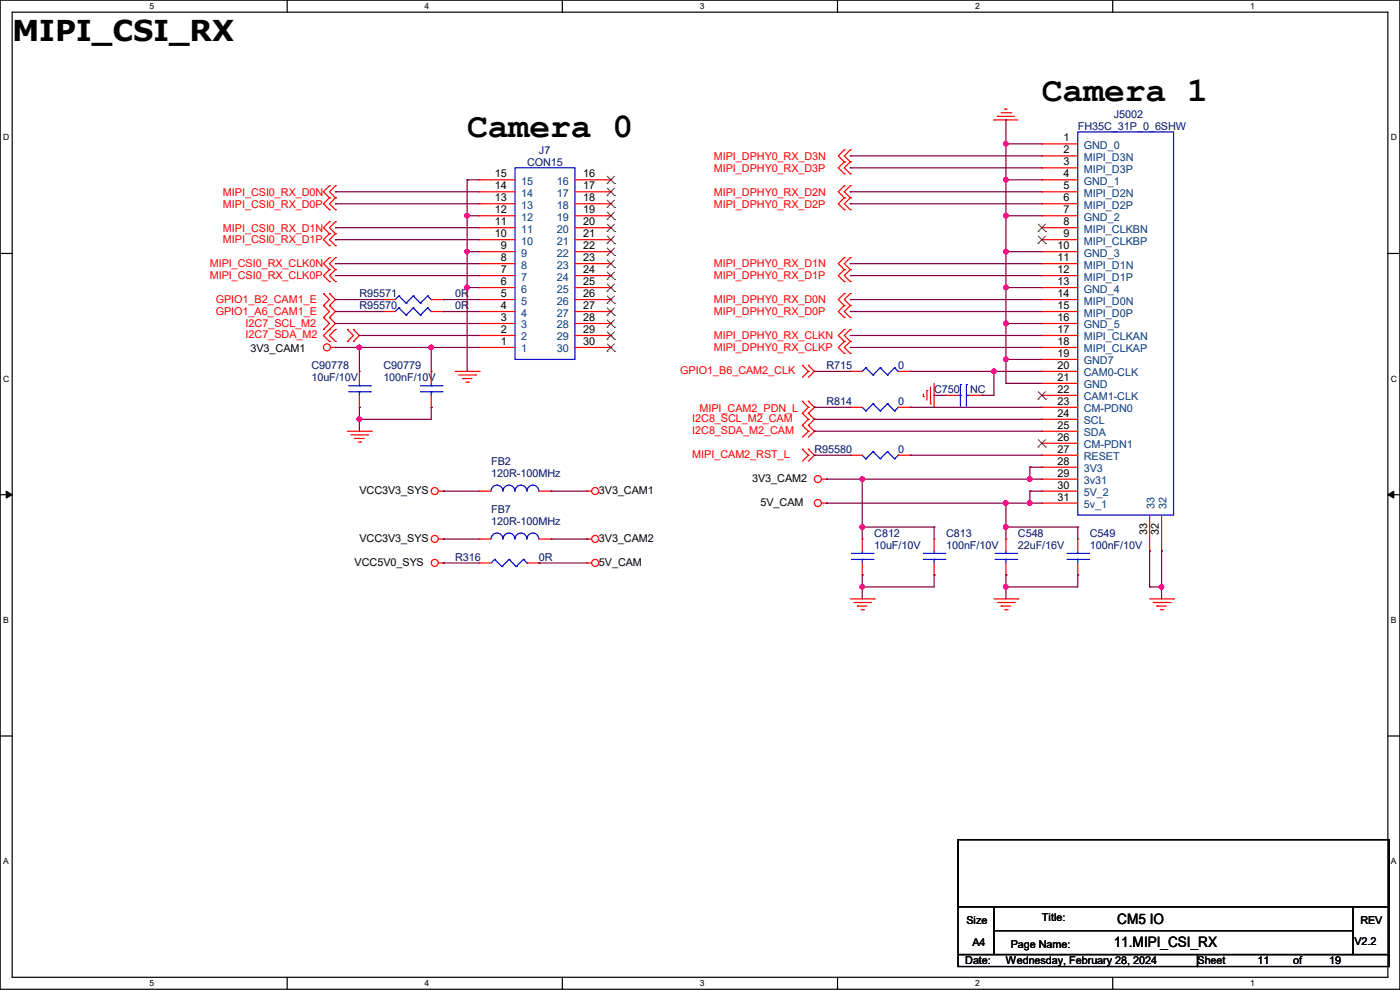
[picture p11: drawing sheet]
<svg xmlns="http://www.w3.org/2000/svg" width="297mm" height="210mm" viewBox="0 0 297 210" stroke-linecap="round" stroke-linejoin="round" font-family="sans-serif">
<g fill="none" stroke="#000" stroke-width=".25">
<path d="M0 0h297v209.8h-297zM2.6 2.6h291.8v204.7h-291.8zM60.9 0v2.6M119.3 0v2.6M177.7 0v2.6M236.1 0v2.6M0 53.8h2.6M294.4 53.8h2.6M0 104.9h2.6M294.4 104.9h2.6M0 156.1h2.6M294.4 156.1h2.6"/>
<path d="M203.2 178.1h91.5v14.2h-91.5zM203.2 192.3h7.7v10.2h-7.7zM210.9 192.3h76.2v5.1h-76.2zM210.9 197.4h76.2v5.1h-76.2zM287.1 192.3h7.6v10.2h-7.6zM60.9 207.3v2.5M119.3 207.3v2.5M177.7 207.3v2.5M203.2 202.5h50.8v2.5h-50.8zM236.1 207.3v2.5M254 202.5h40.7v2.5h-40.7z"/>
</g>
<path d="M1.3 104.2l1.3 .7-1.3 .8zM294.4 104.9l1.3-.7v1.5z" fill="#000"/>
<path d="M1.3 104.2l1.3 .7-1.3 .8zM294.4 104.9l1.3-.7v1.5z" fill="none" stroke="#000" stroke-width=".21"/>
<g fill="none" stroke="#f00" stroke-width=".25">
<path d="M69.9 39.4h.1M69.9 39.4l-1.3 1.3 1.3 1.3M71.2 39.4h.1M71.2 39.4l-1.3 1.3 1.3 1.3M101.6 38.1h.1M101.6 38.1h7.7M122 38.1h7.6M129.6 38.1h.1M179.1 31.8h.1M179.1 34.3h.1M179.1 36.9h.1M179.1 39.4h.1"/>
<path d="M179.1 31.8l-1.3 1.3 1.3 1.2M179.1 34.3l-1.3 1.3 1.3 1.3M179.1 39.4l-1.3 1.3 1.3 1.3M180.4 31.8h.1M180.4 34.3h.1M180.4 36.9h.1M180.4 39.4h.1M180.4 31.8l-1.3 1.3 1.3 1.2M180.4 34.3l-1.3 1.3 1.3 1.3M180.4 39.4l-1.3 1.3 1.3 1.3M210.9 25.4h.1M210.9 25.4h5"/>
<path d="M211.6 24.7h.1M211.6 24.7h3.6M212.4 23.9h2M213.1 23.2h.1M213.1 23.2h.6M214.4 23.9h.1M221 30.5h.1M221 33.1h.1M221 35.6h.1M221 38.1h.1M221 38.1h7.6M221 30.5h7.6"/>
<path d="M221 33.1h7.6M221 35.6h7.6M69.9 42h.1M69.9 44.5h.1M69.9 47h.1M69.9 49.6h.1M69.9 52.1h.1M69.9 54.7h.1M69.9 57.2h.1M69.9 59.7h.1M69.9 42l-1.3 1.2 1.3 1.3M69.9 47l-1.3 1.3 1.3 1.3"/>
<path d="M69.9 49.6l-1.3 1.2 1.3 1.3M69.9 54.7l-1.3 1.2 1.3 1.3M69.9 57.2l-1.3 1.3 1.3 1.2M71.2 42h.1M71.2 44.5h.1M71.2 47h.1M71.2 49.6h.1M71.2 52.1h.1M71.2 54.7h.1M71.2 57.2h.1M71.2 59.7h.1M71.2 42l-1.3 1.2 1.3 1.3"/>
<path d="M71.2 47l-1.3 1.3 1.3 1.3M71.2 49.6l-1.3 1.2 1.3 1.3M71.2 54.7l-1.3 1.2 1.3 1.3M71.2 57.2l-1.3 1.3 1.3 1.2M101.6 58.5h.1M101.6 55.9h.1M101.6 53.4h.1M101.6 50.8h.1M101.6 48.3h.1M101.6 45.8h.1M101.6 43.2h.1M101.6 40.7h.1"/>
<path d="M101.6 58.5h7.7M101.6 55.9h7.7M101.6 53.4h7.7M101.6 50.8h7.7M101.6 48.3h7.7M101.6 45.8h7.7M101.6 43.2h7.7M101.6 40.7h7.7M122 58.5h7.6M122 55.9h7.6M122 53.4h7.6M122 50.8h7.6"/>
<path d="M122 48.3h7.6M122 45.8h7.6M122 43.2h7.6M122 40.7h7.6M129.6 40.7h.1M129.6 43.2h.1M129.6 45.8h.1M129.6 48.3h.1M129.6 50.8h.1M129.6 53.4h.1M129.6 55.9h.1M129.6 58.5h.1"/>
<path d="M179.1 42h.1M179.1 44.5h.1M179.1 54.7h.1M179.1 57.2h.1M179.1 59.7h.1M179.1 42l-1.3 1.2 1.3 1.3M179.1 54.7l-1.3 1.2 1.3 1.3M179.1 57.2l-1.3 1.3 1.3 1.2M180.4 42h.1M180.4 44.5h.1M180.4 54.7h.1M180.4 57.2h.1"/>
<path d="M180.4 59.7h.1M180.4 42l-1.3 1.2 1.3 1.3M180.4 54.7l-1.3 1.2 1.3 1.3M180.4 57.2l-1.3 1.3 1.3 1.2M221 45.8h.1M221 40.7h.1M221 43.2h.1M221 48.3h.1M221 50.8h.1M221 53.4h.1M221 55.9h.1M221 58.5h.1"/>
<path d="M221 58.5h7.6M221 55.9h7.6M221 53.4h7.6M221 50.8h7.6M221 48.3h7.6M221 45.8h7.6M221 43.2h7.6M221 40.7h7.6M68.6 64.8h.1M68.6 62.3h.1M68.6 67.4h.1M68.6 69.9h.1"/>
<path d="M68.6 62.3l1.3 1.2-1.3 1.3M68.6 64.8l1.3 1.3-1.3 1.3M68.6 67.4l1.3 1.2-1.3 1.3M69.9 62.3h.1M69.9 64.8h.1M69.9 67.4h.1M69.9 69.9h.1M69.9 72.4h.1M69.9 62.3l1.3 1.2-1.3 1.3M69.9 64.8l1.3 1.3-1.3 1.3M69.9 67.4l1.3 1.2-2.6 2.6 1.3 1.2M70.1 73.7h1.1"/>
<path d="M71.2 73.7h.1M71.2 72.4h.1M71.2 69.9h.1M71.2 69.9l-1.3 1.3 1.3 1.2M73.7 72.4h.1M73.7 69.9h.1M73.7 69.9l1.3 1.3-1.3 1.2M75 69.9h.1M75 72.4h.1M75 69.9l1.2 1.3-1.2 1.2M76.2 78.8h.1M76.2 78.8v2.5"/>
<path d="M81.3 63.5h.1M81.3 66.1h.1M81.3 63.5h2.6M81.3 66.1h2.6M91.5 78.8h.1M91.5 63.5h2.5M91.5 78.8v2.5M91.5 66.1h2.5M94 63.5h.1M94 66.1h.1M96.6 78.8h5M97.3 79.5h3.6"/>
<path d="M100.9 79.5h.1M101.6 78.8h.1M101.6 73.7h.1M101.6 71.2h.1M101.6 68.6h.1M101.6 66.1h.1M101.6 63.5h.1M101.6 61h.1M101.6 73.7h7.7M101.6 63.5h7.7M101.6 71.2h7.7M101.6 68.6h7.7"/>
<path d="M101.6 66.1h7.7M101.6 61h7.7M122 73.7h7.6M122 63.5h7.6M122 71.2h7.6M122 68.6h7.6M122 66.1h7.6M122 61h7.6M129.6 61h.1M129.6 63.5h.1M129.6 66.1h.1M129.6 68.6h.1"/>
<path d="M129.6 71.2h.1M129.6 73.7h.1M170.2 77.5h.1M170.2 77.5l1.3 1.3M171.5 78.8h.1M171.5 77.5h.1M171.5 78.8l-1.3 1.3M171.5 77.5l1.3 1.3M172.8 78.8h.1M172.8 78.8l-1.3 1.3M179.1 62.3h.1M179.1 64.8h.1"/>
<path d="M179.1 67.4h.1M179.1 69.9h.1M179.1 72.4h.1M179.1 75h.1M179.1 72.4l-1.3 1.3 1.3 1.3M179.1 62.3l-1.3 1.2 1.3 1.3M179.1 64.8l-1.3 1.3 1.3 1.3M179.1 69.9l-1.3 1.3 1.3 1.2M180.4 62.3h.1M180.4 64.8h.1M180.4 67.4h.1M180.4 69.9h.1"/>
<path d="M180.4 72.4h.1M180.4 75h.1M180.4 78.8h.1M180.4 78.8h2.5M180.4 69.9l-1.3 1.3 1.3 1.2M180.4 62.3l-1.3 1.2 1.3 1.3M180.4 64.8l-1.3 1.3 1.3 1.3M180.4 72.4l-1.3 1.3 1.3 1.3M190.5 78.8h2.6M193.1 78.8h.1M221 61h.1M221 63.5h.1"/>
<path d="M221 66.1h.1M221 68.6h.1M221 71.2h.1M221 73.7h.1M221 76.2h.1M221 78.8h.1M221 73.7h7.6M221 78.8h7.6M221 63.5h7.6M221 71.2h7.6M221 68.6h7.6M221 66.1h7.6"/>
<path d="M221 61h7.6M221 76.2h7.6M73.7 91.5h5.1M74.5 92.2h3.5M75.2 93h.1M75.2 93h2.1M76 93.8h.5M76.2 86.4h.1M76.2 83.9v2.5M76.5 93.8h.1M78 92.2h.1M78.8 91.5h.1"/>
<path d="M91.5 86.4h.1M91.5 83.9v2.5M98.1 80.3h.1M98.1 80.3h2M98.8 81.1h.6M99.4 81.1h.1M170.2 85.1h.1M170.2 87.7h.1M170.2 90.2h.1M170.2 95.3h.1M170.2 85.1l1.3 1.3M170.2 87.7l1.3 1.2"/>
<path d="M170.2 90.2l1.3 1.3M170.2 95.3l1.3 1.3M171.5 86.4h.1M171.5 85.1h.1M171.5 88.9h.1M171.5 87.7h.1M171.5 91.5h.1M171.5 90.2h.1M171.5 96.6h.1M171.5 95.3h.1M171.5 86.4l-1.3 1.3M171.5 85.1l1.3 1.3"/>
<path d="M171.5 88.9l-1.3 1.3M171.5 87.7l1.3 1.2M171.5 91.5l-1.3 1.3M171.5 90.2l1.3 1.3M171.5 96.6l-1.3 1.2M171.5 95.3l1.3 1.3M172.8 86.4h.1M172.8 88.9h.1M172.8 91.5h.1M172.8 96.6h.1M172.8 86.4l-1.3 1.3M172.8 88.9l-1.3 1.3"/>
<path d="M172.8 91.5l-1.3 1.3M172.8 96.6l-1.3 1.2M180.4 86.4h.1M180.4 96.6h.1M180.4 86.4h2.5M180.4 96.6h2.5M190.5 86.4h2.6M190.5 96.6h2.6M193.1 86.4h.1M193.1 96.6h.1M195.9 84.1h.1M195.9 83.6v.5"/>
<path d="M196.6 82.8h.1M196.6 82.8v2.1M197.4 85.6h.1M197.4 82.1v3.5M198.2 86.4h.1M198.2 81.3v5.1M200.7 83.9h.1M200.7 83.9h2.5M205.8 83.9h2.5M208.3 83.9h.1M221 81.3h.1M221 83.9h.1"/>
<path d="M221 86.4h.1M221 88.9h.1M221 91.5h.1M221 94h.1M221 96.6h.1M221 99.1h.1M221 91.5h7.6M221 83.9h7.6M221 86.4h7.6M221 96.6h7.6M221 81.3h7.6M221 88.9h7.6"/>
<path d="M221 94h7.6M221 99.1h7.6M93 104.2h1M93 119.4h1M93 114.3h1M94 104.2h.1M94 119.4h.1M94 114.3h.1M101.6 104.2h.1M101.6 119.4h.1M101.6 114.3h.1M101.6 104.2h2.6"/>
<path d="M101.6 119.4h2.6M101.6 114.3h2.6M111.8 119.4h2.5M114.3 119.4h.1M114.3 104.2h2.6M114.3 114.3h2.6M116.9 104.2h.1M116.9 114.3h.1M124.5 119.4h.1M124.5 104.2h.1M124.5 114.3h.1M124.5 104.2h1"/>
<path d="M124.5 119.4h1M124.5 114.3h1M174.3 101.6h1M174.3 106.7h1M175.3 101.6h.1M175.3 106.7h.1M182.9 114.3h.1M182.9 114.3v2.6M182.9 119.4v2.6M198.2 114.3h.1M198.2 114.3v2.6M198.2 119.4v2.6"/>
<path d="M213.4 114.3h.1M213.4 114.3v2.6M213.4 119.4v2.6M221 101.6h.1M221 104.2h.1M221 106.7h.1M221 104.2h7.6M221 101.6h7.6M221 106.7h7.6M228.6 114.3h.1M228.6 114.3v2.6M228.6 119.4v2.6"/>
<path d="M243.9 116.9h.1M243.9 109.3v7.6M246.4 116.9h.1M246.4 109.3v7.6M180.4 127h5.1M181.1 127.8h3.6M181.9 128.6h.1M181.9 128.6h2M182.7 129.3h.5M182.9 122h.1M183.2 129.3h.1M184.7 127.8h.1"/>
<path d="M185.5 127h.1M198.2 122h.1M210.9 127h5M211.6 127.8h3.6M212.4 128.6h.1M212.4 128.6h2M213.1 129.3h.6M213.4 122h.1M213.7 129.3h.1M215.2 127.8h.1M215.9 127h.1M228.6 122h.1"/>
<path d="M243.9 127h5.1M244.6 127.8h3.6M245.4 128.6h.1M245.4 128.6h2M246.2 129.3h.5M246.7 129.3h.1M248.2 127.8h.1M249 127h.1"/>
<circle cx="69.4" cy="73.7" r=".74"/>
<circle cx="92.2" cy="104.2" r=".74"/>
<circle cx="92.2" cy="114.3" r=".74"/>
<circle cx="92.2" cy="119.4" r=".74"/>
<circle cx="126.3" cy="114.3" r=".74"/>
<circle cx="126.3" cy="104.2" r=".74"/>
<circle cx="126.3" cy="119.4" r=".74"/>
<circle cx="173.5" cy="101.6" r=".74"/>
<circle cx="173.5" cy="106.7" r=".74"/>
</g>
<g fill="none" stroke="#00f" stroke-width=".25">
<path d="M109.3 35.6h12.7v40.6h-12.7zM228.6 28h20.4v81.3h-20.4zM84.6 62.8h.1M84.6 65.3h.1M84.6 62.8l-.7 .7M84.6 62.8l1.5 1.5M84.6 65.3l-.7 .8M84.6 65.3l1.5 1.5M86.1 64.3h.1M86.1 66.8h.1M87.7 62.8h.1M87.7 65.3h.1"/>
<path d="M87.7 62.8l-1.6 1.5M87.7 62.8l1.5 1.5M87.7 65.3l-1.6 1.5M87.7 65.3l1.5 1.5M89.2 64.3h.1M89.2 66.8h.1M90.7 62.8h.1M90.7 65.3h.1M90.7 62.8l-1.5 1.5M90.7 62.8l.8 .7M90.7 65.3l-1.5 1.5M90.7 65.3l.8 .8"/>
<path d="M91.5 63.5h.1M91.5 66.1h.1M183.7 78h.1M183.7 78l-.8 .8M183.7 78l1.5 1.5M185.2 79.5h.1M186.7 78h.1M186.7 78l-1.5 1.5M186.7 78l1.6 1.5M188.3 79.5h.1M189.8 78h.1M189.8 78l-1.5 1.5"/>
<path d="M189.8 78l.7 .8M190.5 78.8h.1M74 83.1h4.5M74 81.8h4.5M76.2 81.8h.1M76.2 83.1h.1M76.2 81.3v.5M76.2 83.1v.8M78.5 83.1h.1M78.5 81.8h.1M89.2 83.1h4.6M89.2 81.8h4.6"/>
<path d="M91.5 81.8h.1M91.5 83.1h.1M91.5 81.3v.5M91.5 83.1v.8M93.8 83.1h.1M93.8 81.8h.1M182.9 86.4l.8 .8M182.9 96.6l.8 .7M183.7 87.2h.1M183.7 97.3h.1M185.2 85.6h.1M185.2 95.8h.1"/>
<path d="M185.2 85.6l-1.5 1.6M185.2 85.6l1.5 1.6M185.2 95.8l-1.5 1.5M185.2 95.8l1.5 1.5M186.7 87.2h.1M186.7 97.3h.1M188.3 85.6h.1M188.3 95.8h.1M188.3 85.6l-1.6 1.6M188.3 85.6l1.5 1.6M188.3 95.8l-1.6 1.5M188.3 95.8l1.5 1.5"/>
<path d="M189.8 87.2h.1M189.8 97.3h.1M190.5 86.4h.1M190.5 96.6h.1M190.5 86.4l-.7 .8M190.5 96.6l-.7 .7M203.2 83.9h.6M203.8 83.9h.1M203.8 81.6h.1M203.8 81.6v4.5M205 81.6h.1M205 83.9h.1"/>
<path d="M205 83.9h.8M205 81.6v4.5M104.2 104.2a1.25 1.25 0 0 1 1.2-1.3 1.25 1.25 0 0 1 1.3 1.3M104.2 114.3a1.25 1.25 0 0 1 1.2-1.2 1.25 1.25 0 0 1 1.3 1.2M104.9 118.7h.1M104.9 118.7l-.7 .7M104.9 118.7l1.6 1.5M106.7 104.2a1.25 1.25 0 0 1 1.3-1.3 1.25 1.25 0 0 1 1.2 1.3M106.7 114.3a1.25 1.25 0 0 1 1.3-1.2 1.25 1.25 0 0 1 1.2 1.2M108 118.7h.1M108 118.7l-1.5 1.5M108 118.7l1.5 1.5"/>
<path d="M109.3 104.2a1.25 1.25 0 0 1 1.2-1.3 1.25 1.25 0 0 1 1.3 1.3M109.3 114.3a1.25 1.25 0 0 1 1.2-1.2 1.25 1.25 0 0 1 1.3 1.2M111 118.7h.1M111 118.7l-1.5 1.5M111 118.7l.8 .7M111.8 104.2a1.25 1.25 0 0 1 1.3-1.3 1.25 1.25 0 0 1 1.2 1.3M111.8 119.4h.1M111.8 114.3a1.25 1.25 0 0 1 1.3-1.2 1.25 1.25 0 0 1 1.2 1.2M180.6 118.7h4.6M180.6 117.4h4.6M182.9 117.4h.1M182.9 118.7h.1"/>
<path d="M182.9 116.9v.5M182.9 118.7v.7M185.2 118.7h.1M185.2 117.4h.1M195.9 118.7h4.5M195.9 117.4h4.5M198.2 117.4h.1M198.2 118.7h.1M198.2 116.9v.5M198.2 118.7v.7M200.4 118.7h.1M200.4 117.4h.1"/>
<path d="M211.1 118.7h4.6M211.1 117.4h4.6M213.4 117.4h.1M213.4 118.7h.1M213.4 116.9v.5M213.4 118.7v.7M215.7 118.7h.1M215.7 117.4h.1M226.4 118.7h4.5M226.4 117.4h4.5M228.6 117.4h.1M228.6 118.7h.1"/>
<path d="M228.6 116.9v.5M228.6 118.7v.7M230.9 118.7h.1M230.9 117.4h.1M106.5 120.2h.1M109.5 120.2h.1"/>
</g>
<g fill="none" stroke="#804000" stroke-width=".21">
<path d="M128.8 38.9h.1M128.8 37.4l1.6 1.5M128.8 39.9l1.6 1.6M130.3 37.4l-1.5 1.5M130.3 39.9l-1.5 1.6M130.4 38.9h.1M128.8 41.5h.1M128.8 44h.1M128.8 46.6h.1M128.8 49.1h.1M128.8 51.6h.1M128.8 54.2h.1"/>
<path d="M128.8 56.7h.1M128.8 59.3h.1M128.8 42.5l1.6 1.5M128.8 45l1.6 1.6M128.8 47.5l1.6 1.6M128.8 50.1l1.6 1.5M128.8 52.6l1.6 1.6M128.8 55.2l1.6 1.5M128.8 57.7l1.6 1.6M130.3 42.5l-1.5 1.5M130.3 45l-1.5 1.6M130.3 47.5l-1.5 1.6"/>
<path d="M130.3 50.1l-1.5 1.5M130.3 52.6l-1.5 1.6M130.3 55.2l-1.5 1.5M130.3 57.7l-1.5 1.6M130.4 41.5h.1M130.4 44h.1M130.4 46.6h.1M130.4 49.1h.1M130.4 51.6h.1M130.4 54.2h.1M130.4 56.7h.1M130.4 59.3h.1"/>
<path d="M220.2 49.1h.1M220.2 51.6h.1M220.3 47.5l1.5 1.6M220.3 50.1l1.5 1.5M221.8 47.5l-1.6 1.6M221.8 50.1l-1.6 1.5M221.8 49.1h.1M221.8 51.6h.1M128.8 61.8h.1M128.8 64.3h.1M128.8 66.9h.1M128.8 69.4h.1"/>
<path d="M128.8 72h.1M128.8 74.5h.1M128.8 60.2l1.6 1.6M128.8 62.8l1.6 1.5M128.8 65.3l1.6 1.6M128.8 67.9l1.6 1.5M128.8 70.4l1.6 1.6M128.8 72.9l1.6 1.6M130.3 60.2l-1.5 1.6M130.3 62.8l-1.5 1.5M130.3 65.3l-1.5 1.6M130.3 67.9l-1.5 1.5"/>
<path d="M130.3 70.4l-1.5 1.6M130.3 72.9l-1.5 1.6M130.4 61.8h.1M130.4 64.3h.1M130.4 66.9h.1M130.4 69.4h.1M130.4 72h.1M130.4 74.5h.1M220.2 84.7h.1M220.2 94.8h.1M220.3 83.1l1.5 1.6M220.3 93.3l1.5 1.5"/>
<path d="M221.8 83.1l-1.6 1.6M221.8 93.3l-1.6 1.5M221.8 84.7h.1M221.8 94.8h.1"/>
</g>
<path d="M99.1 38.1h.1M99.1 38.1v15.3M99.1 38.1h2.5M71.2 40.7h.1M71.2 43.2h.1M71.2 40.7h30.4M71.2 43.2h30.4M99.1 45.8h.1M99.1 45.8h2.5" fill="none" stroke="#800040" stroke-width=".25"/>
<circle cx="99.1" cy="45.7" r=".49" fill="#f0f"/>
<circle cx="99.1" cy="45.7" r=".49" fill="none" stroke="#f0f" stroke-width=".25"/>
<path d="M71.2 48.3h.1M71.2 50.8h.1M71.2 48.3h30.4M71.2 50.8h30.4M99.1 53.4h.1M99.1 53.4v7.6" fill="none" stroke="#800040" stroke-width=".25"/>
<circle cx="99.1" cy="61" r=".49" fill="#f0f"/>
<circle cx="99.1" cy="61" r=".49" fill="none" stroke="#f0f" stroke-width=".25"/>
<circle cx="99.1" cy="53.4" r=".49" fill="#f0f"/>
<circle cx="99.1" cy="53.4" r=".49" fill="none" stroke="#f0f" stroke-width=".25"/>
<g fill="none" stroke="#800040" stroke-width=".25">
<path d="M213.4 25.4h.1M213.4 25.4v5.1M71.2 55.9h.1M71.2 58.5h.1M71.2 55.9h30.4M71.2 58.5h30.4M99.1 53.4h.1M99.1 53.4h2.5M71.2 68.6h.1M71.2 73.7h.1M71.2 68.6h30.4M71.2 73.7h5"/>
<path d="M76.2 71.2h.1M76.2 71.2h25.4M99.1 61h.1M99.1 61v17.8M99.1 61h2.5M94 104.2h.1M94 104.2h7.6"/>
</g>
<circle cx="213.4" cy="30.5" r=".49" fill="#f0f"/>
<circle cx="213.4" cy="30.5" r=".49" fill="none" stroke="#f0f" stroke-width=".25"/>
<path d="M180.4 33.1h.1M180.4 35.6h.1M180.4 33.1h40.6M180.4 35.6h40.6M213.4 30.5h.1M213.4 38.1h.1M213.4 30.5h7.6M213.4 30.5v7.6M213.4 38.1h7.6" fill="none" stroke="#800040" stroke-width=".25"/>
<circle cx="213.4" cy="38.1" r=".49" fill="#f0f"/>
<circle cx="213.4" cy="38.1" r=".49" fill="none" stroke="#f0f" stroke-width=".25"/>
<path d="M213.4 38.1h.1M213.4 38.1v15.3M180.4 40.7h.1M180.4 43.2h.1M180.4 40.7h40.6M180.4 43.2h40.6M213.4 45.8h.1M213.4 45.8h7.6" fill="none" stroke="#800040" stroke-width=".25"/>
<circle cx="213.4" cy="45.7" r=".49" fill="#f0f"/>
<circle cx="213.4" cy="45.7" r=".49" fill="none" stroke="#f0f" stroke-width=".25"/>
<path d="M213.4 53.4h.1M213.4 53.4h7.6M213.4 53.4v7.6" fill="none" stroke="#800040" stroke-width=".25"/>
<circle cx="213.4" cy="61" r=".49" fill="#f0f"/>
<circle cx="213.4" cy="61" r=".49" fill="none" stroke="#f0f" stroke-width=".25"/>
<circle cx="213.4" cy="53.4" r=".49" fill="#f0f"/>
<circle cx="213.4" cy="53.4" r=".49" fill="none" stroke="#f0f" stroke-width=".25"/>
<path d="M180.4 55.9h.1M180.4 58.5h.1M180.4 55.9h40.6M180.4 58.5h40.6M180.4 63.5h.1M180.4 66.1h.1M180.4 63.5h40.6M180.4 66.1h40.6M213.4 61h.1M213.4 68.6h.1M213.4 61v15.2M213.4 61h7.6" fill="none" stroke="#800040" stroke-width=".25"/>
<circle cx="213.4" cy="68.6" r=".49" fill="#f0f"/>
<circle cx="213.4" cy="68.6" r=".49" fill="none" stroke="#f0f" stroke-width=".25"/>
<path d="M180.4 71.2h.1M180.4 73.7h.1M180.4 71.2h40.6M180.4 73.7h40.6M213.4 68.6h.1M213.4 76.2h.1M213.4 68.6h7.6M213.4 76.2v5.1" fill="none" stroke="#800040" stroke-width=".25"/>
<circle cx="213.4" cy="76.2" r=".49" fill="#f0f"/>
<circle cx="213.4" cy="76.2" r=".49" fill="none" stroke="#f0f" stroke-width=".25"/>
<path d="M172.8 78.8h.1M172.8 78.8h7.6M193.1 78.8h.1M193.1 78.8h27.9M210.9 78.8h.1M210.9 78.8v5.1M213.4 76.2h.1M213.4 76.2h7.6" fill="none" stroke="#800040" stroke-width=".25"/>
<circle cx="210.8" cy="78.8" r=".49" fill="#f0f"/>
<circle cx="210.8" cy="78.8" r=".49" fill="none" stroke="#f0f" stroke-width=".25"/>
<g fill="none" stroke="#800040" stroke-width=".25">
<path d="M172.8 86.4h.1M172.8 88.9h.1M172.8 91.5h.1M172.8 86.4h7.6M172.8 88.9h48.2M172.8 91.5h48.2M193.1 86.4h.1M193.1 96.6h.1M193.1 86.4h27.9M193.1 96.6h27.9M198.2 83.9h.1M198.2 83.9h2.5"/>
<path d="M208.3 83.9h.1M208.3 83.9h2.6M213.4 81.3h.1M213.4 81.3h7.6M218.5 99.1h.1M218.5 99.1h2.5M218.5 99.1v2.5M175.3 101.6h.1M175.3 101.6h7.6M182.9 101.6h.1M182.9 101.6v10.2"/>
</g>
<circle cx="182.9" cy="111.8" r=".49" fill="#f0f"/>
<circle cx="182.9" cy="111.8" r=".49" fill="none" stroke="#f0f" stroke-width=".25"/>
<circle cx="182.9" cy="101.6" r=".49" fill="#f0f"/>
<circle cx="182.9" cy="101.6" r=".49" fill="none" stroke="#f0f" stroke-width=".25"/>
<path d="M182.9 101.6h.1M182.9 101.6h35.6" fill="none" stroke="#800040" stroke-width=".25"/>
<circle cx="218.5" cy="101.6" r=".49" fill="#f0f"/>
<circle cx="218.5" cy="101.6" r=".49" fill="none" stroke="#f0f" stroke-width=".25"/>
<path d="M175.3 106.7h.1M175.3 106.7h38.1M213.4 106.7h.1M213.4 106.7v5.1M218.5 101.6h.1M218.5 104.2h.1M218.5 101.6h2.5M218.5 104.2v2.5M218.5 104.2h2.5" fill="none" stroke="#800040" stroke-width=".25"/>
<circle cx="213.4" cy="111.8" r=".49" fill="#f0f"/>
<circle cx="213.4" cy="111.8" r=".49" fill="none" stroke="#f0f" stroke-width=".25"/>
<circle cx="213.4" cy="106.7" r=".49" fill="#f0f"/>
<circle cx="213.4" cy="106.7" r=".49" fill="none" stroke="#f0f" stroke-width=".25"/>
<path d="M213.4 106.7h.1M213.4 106.7h7.6M218.5 106.7h.1" fill="none" stroke="#800040" stroke-width=".25"/>
<circle cx="218.5" cy="106.7" r=".49" fill="#f0f"/>
<circle cx="218.5" cy="106.7" r=".49" fill="none" stroke="#f0f" stroke-width=".25"/>
<g fill="none" stroke="#800040" stroke-width=".25">
<path d="M182.9 111.8h.1M182.9 111.8h15.3M182.9 111.8v2.5M198.2 111.8h.1M198.2 111.8v2.5M213.4 111.8h.1M213.4 111.8h15.2M213.4 111.8v2.5M228.6 111.8h.1M228.6 111.8v2.5M243.9 116.9h.1M243.9 116.9v7.6"/>
<path d="M246.4 116.9h.1M246.4 116.9v10.1M243.9 124.5h.1M243.9 124.5h2.5M246.4 124.5h.1"/>
</g>
<circle cx="246.4" cy="124.5" r=".49" fill="#f0f"/>
<circle cx="246.4" cy="124.5" r=".49" fill="none" stroke="#f0f" stroke-width=".25"/>
<path d="M182.9 122h.1M182.9 124.5h.1M182.9 122v5M198.2 122h.1M198.2 122v2.5h-15.3M213.4 122h.1M213.4 122v2.5M228.6 122h.1M228.6 122v2.5" fill="none" stroke="#800040" stroke-width=".25"/>
<circle cx="182.9" cy="124.5" r=".49" fill="#f0f"/>
<circle cx="182.9" cy="124.5" r=".49" fill="none" stroke="#f0f" stroke-width=".25"/>
<path d="M213.4 124.5h.1M213.4 124.5v2.5M213.4 124.5h15.2" fill="none" stroke="#800040" stroke-width=".25"/>
<circle cx="213.4" cy="124.5" r=".49" fill="#f0f"/>
<circle cx="213.4" cy="124.5" r=".49" fill="none" stroke="#f0f" stroke-width=".25"/>
<g fill="none" stroke="#800040" stroke-width=".25">
<path d="M76.2 73.7h.1M76.2 73.7v5.1M91.5 73.7h.1M91.5 73.7v5.1M76.2 86.4h.1M76.2 88.9h.1M76.2 86.4v5.1M91.5 86.4h.1M91.5 86.4v2.5h-15.3M94 119.4h.1M94 119.4h7.6M114.3 119.4h.1"/>
<path d="M114.3 119.4h10.2M116.9 104.2h.1M116.9 104.2h7.6"/>
</g>
<circle cx="76.2" cy="88.9" r=".49" fill="#f0f"/>
<circle cx="76.2" cy="88.9" r=".49" fill="none" stroke="#f0f" stroke-width=".25"/>
<path d="M76.2 73.7h.1M76.2 73.7h15.3" fill="none" stroke="#800040" stroke-width=".25"/>
<circle cx="91.5" cy="73.7" r=".49" fill="#f0f"/>
<circle cx="91.5" cy="73.7" r=".49" fill="none" stroke="#f0f" stroke-width=".25"/>
<circle cx="76.2" cy="73.7" r=".49" fill="#f0f"/>
<circle cx="76.2" cy="73.7" r=".49" fill="none" stroke="#f0f" stroke-width=".25"/>
<g fill="none" stroke="#800040" stroke-width=".25">
<path d="M71.2 66.1h.1M71.2 63.5h.1M71.2 66.1h10.1M71.2 63.5h10.1M91.5 73.7h.1M91.5 73.7h10.1M94 66.1h.1M94 63.5h.1M94 66.1h7.6M94 63.5h7.6M172.8 96.6h.1M172.8 96.6h7.6"/>
<path d="M94 114.3h.1M94 114.3h7.6M116.9 114.3h7.6M124.5 114.3h.1"/>
</g>
<circle cx="99.1" cy="45.7" r=".49" fill="#f0f"/>
<circle cx="99.1" cy="45.7" r=".49" fill="none" stroke="#f0f" stroke-width=".25"/>
<circle cx="99.1" cy="61" r=".49" fill="#f0f"/>
<circle cx="99.1" cy="61" r=".49" fill="none" stroke="#f0f" stroke-width=".25"/>
<circle cx="99.1" cy="53.4" r=".49" fill="#f0f"/>
<circle cx="99.1" cy="53.4" r=".49" fill="none" stroke="#f0f" stroke-width=".25"/>
<circle cx="213.4" cy="30.5" r=".49" fill="#f0f"/>
<circle cx="213.4" cy="30.5" r=".49" fill="none" stroke="#f0f" stroke-width=".25"/>
<circle cx="213.4" cy="38.1" r=".49" fill="#f0f"/>
<circle cx="213.4" cy="38.1" r=".49" fill="none" stroke="#f0f" stroke-width=".25"/>
<circle cx="213.4" cy="45.7" r=".49" fill="#f0f"/>
<circle cx="213.4" cy="45.7" r=".49" fill="none" stroke="#f0f" stroke-width=".25"/>
<circle cx="213.4" cy="61" r=".49" fill="#f0f"/>
<circle cx="213.4" cy="61" r=".49" fill="none" stroke="#f0f" stroke-width=".25"/>
<circle cx="213.4" cy="53.4" r=".49" fill="#f0f"/>
<circle cx="213.4" cy="53.4" r=".49" fill="none" stroke="#f0f" stroke-width=".25"/>
<circle cx="213.4" cy="68.6" r=".49" fill="#f0f"/>
<circle cx="213.4" cy="68.6" r=".49" fill="none" stroke="#f0f" stroke-width=".25"/>
<circle cx="213.4" cy="76.2" r=".49" fill="#f0f"/>
<circle cx="213.4" cy="76.2" r=".49" fill="none" stroke="#f0f" stroke-width=".25"/>
<circle cx="210.8" cy="78.8" r=".49" fill="#f0f"/>
<circle cx="210.8" cy="78.8" r=".49" fill="none" stroke="#f0f" stroke-width=".25"/>
<circle cx="182.9" cy="111.8" r=".49" fill="#f0f"/>
<circle cx="182.9" cy="111.8" r=".49" fill="none" stroke="#f0f" stroke-width=".25"/>
<circle cx="182.9" cy="101.6" r=".49" fill="#f0f"/>
<circle cx="182.9" cy="101.6" r=".49" fill="none" stroke="#f0f" stroke-width=".25"/>
<circle cx="218.5" cy="101.6" r=".49" fill="#f0f"/>
<circle cx="218.5" cy="101.6" r=".49" fill="none" stroke="#f0f" stroke-width=".25"/>
<circle cx="213.4" cy="111.8" r=".49" fill="#f0f"/>
<circle cx="213.4" cy="111.8" r=".49" fill="none" stroke="#f0f" stroke-width=".25"/>
<circle cx="213.4" cy="106.7" r=".49" fill="#f0f"/>
<circle cx="213.4" cy="106.7" r=".49" fill="none" stroke="#f0f" stroke-width=".25"/>
<circle cx="218.5" cy="106.7" r=".49" fill="#f0f"/>
<circle cx="218.5" cy="106.7" r=".49" fill="none" stroke="#f0f" stroke-width=".25"/>
<circle cx="246.4" cy="124.5" r=".49" fill="#f0f"/>
<circle cx="246.4" cy="124.5" r=".49" fill="none" stroke="#f0f" stroke-width=".25"/>
<circle cx="182.9" cy="124.5" r=".49" fill="#f0f"/>
<circle cx="182.9" cy="124.5" r=".49" fill="none" stroke="#f0f" stroke-width=".25"/>
<circle cx="213.4" cy="124.5" r=".49" fill="#f0f"/>
<circle cx="213.4" cy="124.5" r=".49" fill="none" stroke="#f0f" stroke-width=".25"/>
<circle cx="76.2" cy="88.9" r=".49" fill="#f0f"/>
<circle cx="76.2" cy="88.9" r=".49" fill="none" stroke="#f0f" stroke-width=".25"/>
<circle cx="91.5" cy="73.7" r=".49" fill="#f0f"/>
<circle cx="91.5" cy="73.7" r=".49" fill="none" stroke="#f0f" stroke-width=".25"/>
<circle cx="76.2" cy="73.7" r=".49" fill="#f0f"/>
<circle cx="76.2" cy="73.7" r=".49" fill="none" stroke="#f0f" stroke-width=".25"/>
<g font-size="7.4">
<text x="221" y="21.4">Camera 1</text>
<text x="99.1" y="29">Camera 0</text>
</g>
<text font-size="6.1" x="2.6" y="8.7">MIPI_CSI_RX</text>
<g font-size="3">
<text x="237" y="196.1">CM5 IIIO</text>
<text x="237" y="196.1">CM5 O</text>
<text x="236.3" y="200.9">11.MIPI_CSI_RX</text>
</g>
<g font-size="2.3">
<text x="225.6" y="30">1</text>
<text x="225.6" y="32.5">2</text>
<text x="225.6" y="35.1">3</text>
<text x="104.9" y="40.1">14</text>
<text x="104.9" y="37.6">15</text>
<text x="123.7" y="37.6">16</text>
<text x="123.7" y="40.1">17</text>
<text x="225.6" y="40.1">5</text>
<text x="225.6" y="37.6">4</text>
<text x="104.9" y="47.8">11</text>
<text x="104.9" y="45.2">12</text>
<text x="104.9" y="42.7">13</text>
<text x="123.7" y="42.7">18</text>
<text x="123.7" y="45.2">19</text>
<text x="123.7" y="47.8">20</text>
<text x="225.6" y="45.2">7</text>
<text x="225.6" y="42.7">6</text>
<text x="225.6" y="47.8">8</text>
<text x="104.9" y="50.3">10</text>
<text x="106.2" y="52.8">9</text>
<text x="123.7" y="50.3">21</text>
<text x="123.7" y="52.8">22</text>
<text x="224.3" y="52.8">10</text>
<text x="225.6" y="50.3">9</text>
<text x="106.2" y="57.9">7</text>
<text x="106.2" y="55.4">8</text>
<text x="123.7" y="55.4">23</text>
<text x="123.7" y="57.9">24</text>
<text x="224.3" y="55.4">11</text>
<text x="224.3" y="57.9">12</text>
<text x="106.2" y="65.5">4</text>
<text x="106.2" y="63">5</text>
<text x="106.2" y="60.5">6</text>
<text x="123.7" y="60.5">25</text>
<text x="123.7" y="63">26</text>
<text x="123.7" y="65.5">27</text>
<text x="224.3" y="60.5">13</text>
<text x="224.3" y="63">14</text>
<text x="224.3" y="65.5">15</text>
<text x="106.2" y="70.6">2</text>
<text x="106.2" y="68.1">3</text>
<text x="123.7" y="68.1">28</text>
<text x="123.7" y="70.6">29</text>
<text x="224.3" y="68.1">16</text>
<text x="224.3" y="70.6">17</text>
<text x="53.1" y="74.8">3V3_CAM1</text>
<text x="106.2" y="73.2">1</text>
<text x="123.7" y="73.2">30</text>
<text x="224.3" y="73.2">18</text>
<text x="224.3" y="75.7">19</text>
<text x="224.3" y="78.2">20</text>
<text x="224.3" y="80.8">21</text>
<text x="224.3" y="83.3">22</text>
<text x="224.3" y="85.9">23</text>
<text x="224.3" y="88.4">24</text>
<text x="224.3" y="90.9">25</text>
<text x="224.3" y="93.5">26</text>
<text x="224.3" y="96">27</text>
<text x="224.3" y="98.6">28</text>
<text x="224.3" y="101.1">29</text>
<text x="76.2" y="104.7">VCC3V3_SYS</text>
<text x="127" y="104.7">3V3_CAM1</text>
<text x="159.6" y="102.2">3V3_CAM2</text>
<text x="161.3" y="107.3">5V_CAM</text>
<text x="224.3" y="103.6">30</text>
<text x="224.3" y="106.2">31</text>
<text x="243.3" y="113.6" transform="rotate(-90 243.3 113.6)">33</text>
<text x="245.9" y="113.6" transform="rotate(-90 245.9 113.6)">32</text>
<text x="75.2" y="120">VCC5V0_SYS</text>
<text x="76.2" y="114.9">VCC3V3_SYS</text>
<text x="127" y="120">5V_CAM</text>
<text x="127" y="114.9">3V3_CAM2</text>
<text x="205" y="195.9">Size</text>
<text x="221" y="195.4">Title:</text>
<text x="288.6" y="195.9">REV</text>
<text x="206.3" y="200.7">A4</text>
<text x="214.4" y="201">Page Name:</text>
<text x="287.3" y="200.5">V2.2</text>
<text x="204.8" y="204.6">Date:</text>
<text x="213.4" y="204.6">Wednesday, February 28, 2024</text>
<text x="254" y="204.6">Sheet</text>
<text x="266.7" y="204.6">11</text>
<text x="274.4" y="204.6">of</text>
<text x="282" y="204.6">19</text>
</g>
<g font-size="2.3" fill="#000080">
<text x="228.6" y="27.5">FH35C_31P_0_6SHW</text>
<text x="236.3" y="25">J5002</text>
<text x="111.8" y="35.1">CON15</text>
<text x="114.3" y="32.6">J7</text>
<text x="76.2" y="63.1">R95571</text>
<text x="76.2" y="65.6">R95570</text>
<text x="96.6" y="63.1">0R</text>
<text x="96.6" y="65.6">0R</text>
<text x="66.1" y="78.3">C90778</text>
<text x="66.1" y="80.9">10uF/10V</text>
<text x="81.3" y="78.3">C90779</text>
<text x="81.3" y="80.9">100nF/10V</text>
<text x="175.3" y="78.3">R715</text>
<text x="190.5" y="78.3">0</text>
<text x="198.2" y="83.4">C750</text>
<text x="205.8" y="83.4">NC</text>
<text x="175.3" y="85.9">R814</text>
<text x="190.5" y="85.9">0</text>
<text x="104.2" y="98.6">FB2</text>
<text x="104.2" y="101.2">120R-100MHz</text>
<text x="172.8" y="96.1">R95580</text>
<text x="190.5" y="96.1">0</text>
<text x="104.2" y="108.8">FB7</text>
<text x="104.2" y="111.3">120R-100MHz</text>
<text x="185.5" y="113.9">C812</text>
<text x="200.7" y="113.9">C813</text>
<text x="215.9" y="113.9">C548</text>
<text x="231.2" y="113.9">C549</text>
<text x="96.6" y="119">R316</text>
<text x="114.3" y="119">0R</text>
<text x="185.5" y="116.4">10uF/10V</text>
<text x="200.7" y="116.4">100nF/10V</text>
<text x="215.9" y="116.4">22uF/16V</text>
<text x="231.2" y="116.4">100nF/10V</text>
</g>
<g font-size="2.3" fill="#f00">
<text x="151.4" y="33.9">MIPI_DPHY0_RX_D3N</text>
<text x="47.3" y="41.5">MIPI_CSI0_RX_D0N</text>
<text x="151.4" y="36.4">MIPI_DPHY0_RX_D3P</text>
<text x="151.4" y="41.5">MIPI_DPHY0_RX_D2N</text>
<text x="47.3" y="44">MIPI_CSI0_RX_D0P</text>
<text x="151.4" y="44">MIPI_DPHY0_RX_D2P</text>
<text x="47.3" y="49.1">MIPI_CSI0_RX_D1N</text>
<text x="47.3" y="51.6">MIPI_CSI0_RX_D1P</text>
<text x="44.5" y="56.7">MIPI_CSI0_RX_CLK0N</text>
<text x="44.5" y="59.3">MIPI_CSI0_RX_CLK0P</text>
<text x="151.4" y="56.7">MIPI_DPHY0_RX_D1N</text>
<text x="151.4" y="59.3">MIPI_DPHY0_RX_D1P</text>
<text x="45.8" y="64.3">GPIO1_B2_CAM1_E</text>
<text x="151.4" y="64.3">MIPI_DPHY0_RX_D0N</text>
<text x="45.8" y="66.9">GPIO1_A6_CAM1_E</text>
<text x="52.1" y="69.4">I2C7_SCL_M2</text>
<text x="52.1" y="71.7">I2C7_SDA_M2</text>
<text x="151.4" y="66.9">MIPI_DPHY0_RX_D0P</text>
<text x="151.4" y="72">MIPI_DPHY0_RX_CLKN</text>
<text x="151.4" y="74.5">MIPI_DPHY0_RX_CLKP</text>
<text x="144.3" y="79.3">GPIO1_B6_CAM2_CLK</text>
<text x="146.9" y="89.5">I2C8_SCL_M2_CAM</text>
<text x="148.4" y="87.5">MIPI_CAM2_PDN_L</text>
<text x="146.9" y="92">I2C8_SDA_M2_CAM</text>
<text x="146.9" y="97.1">MIPI_CAM2_RST_L</text>
</g>
<g font-size="2.3" fill="#004080">
<text x="229.9" y="31.6">GND_0</text>
<text x="229.9" y="34.1">MIPI_D3N</text>
<text x="110.5" y="41.7">14</text>
<text x="110.5" y="39.2">15</text>
<text x="118.2" y="39.2">16</text>
<text x="118.2" y="41.7">17</text>
<text x="229.9" y="36.7">MIPI_D3P</text>
<text x="229.9" y="41.7">MIPI_D2N</text>
<text x="229.9" y="39.2">GND_1</text>
<text x="110.5" y="46.8">12</text>
<text x="110.5" y="44.3">13</text>
<text x="118.2" y="44.3">18</text>
<text x="118.2" y="46.8">19</text>
<text x="229.9" y="46.8">GND_2</text>
<text x="229.9" y="44.3">MIPI_D2P</text>
<text x="110.5" y="51.9">10</text>
<text x="110.5" y="49.4">11</text>
<text x="118.2" y="49.4">20</text>
<text x="118.2" y="51.9">21</text>
<text x="229.9" y="49.4">MIPI_CLKBN</text>
<text x="229.9" y="51.9">MIPI_CLKBP</text>
<text x="110.5" y="59.5">7</text>
<text x="110.5" y="57">8</text>
<text x="110.5" y="54.4">9</text>
<text x="118.2" y="54.4">22</text>
<text x="118.2" y="57">23</text>
<text x="118.2" y="59.5">24</text>
<text x="229.9" y="54.4">GND_3</text>
<text x="229.9" y="57">MIPI_D1N</text>
<text x="229.9" y="59.5">MIPI_D1P</text>
<text x="110.5" y="64.6">5</text>
<text x="110.5" y="62.1">6</text>
<text x="118.2" y="62.1">25</text>
<text x="118.2" y="64.6">26</text>
<text x="229.9" y="62.1">GND_4</text>
<text x="229.9" y="64.6">MIPI_D0N</text>
<text x="110.5" y="69.7">3</text>
<text x="110.5" y="67.1">4</text>
<text x="118.2" y="67.1">27</text>
<text x="118.2" y="69.7">28</text>
<text x="229.9" y="67.1">MIPI_D0P</text>
<text x="229.9" y="69.7">GND_5</text>
<text x="110.5" y="74.8">1</text>
<text x="110.5" y="72.2">2</text>
<text x="118.2" y="72.2">29</text>
<text x="118.2" y="74.8">30</text>
<text x="229.9" y="72.2">MIPI_CLKAN</text>
<text x="229.9" y="74.8">MIPI_CLKAP</text>
<text x="229.9" y="77.3">GND7</text>
<text x="229.9" y="79.8">CAM0-CLK</text>
<text x="229.9" y="82.4">GND</text>
<text x="229.9" y="84.9">CAM1-CLK</text>
<text x="229.9" y="87.5">CM-PDN0</text>
<text x="229.9" y="90">SCL</text>
<text x="229.9" y="92.5">SDA</text>
<text x="229.9" y="95.1">CM-PDN1</text>
<text x="229.9" y="97.6">RESET</text>
<text x="229.9" y="100.2">3V3</text>
<text x="229.9" y="102.7">3v31</text>
<text x="229.9" y="105.2">5V_2</text>
<text x="229.9" y="107.8">5v_1</text>
<text x="244.9" y="108" transform="rotate(-90 244.9 108)">33</text>
<text x="247.5" y="108" transform="rotate(-90 247.5 108)">32</text>
</g>
<g font-size="1.8">
<text x="31.7" y="1.9">5</text>
<text x="90.1" y="1.9">4</text>
<text x="148.5" y="1.9">3</text>
<text x="206.8" y="1.9">2</text>
<text x="265.2" y="1.9">1</text>
<text x=".7" y="29.8">D</text>
<text x="295.1" y="29.8">D</text>
<text x=".7" y="80.9">C</text>
<text x="295.1" y="80.9">C</text>
<text x=".7" y="132.1">B</text>
<text x="295.1" y="132.1">B</text>
<text x=".7" y="183.3">A</text>
<text x="295.1" y="183.3">A</text>
<text x="31.7" y="209.2">5</text>
<text x="90.1" y="209.2">4</text>
<text x="148.5" y="209.2">3</text>
<text x="206.8" y="209.2">2</text>
<text x="265.2" y="209.2">1</text>
</g>
</svg>
